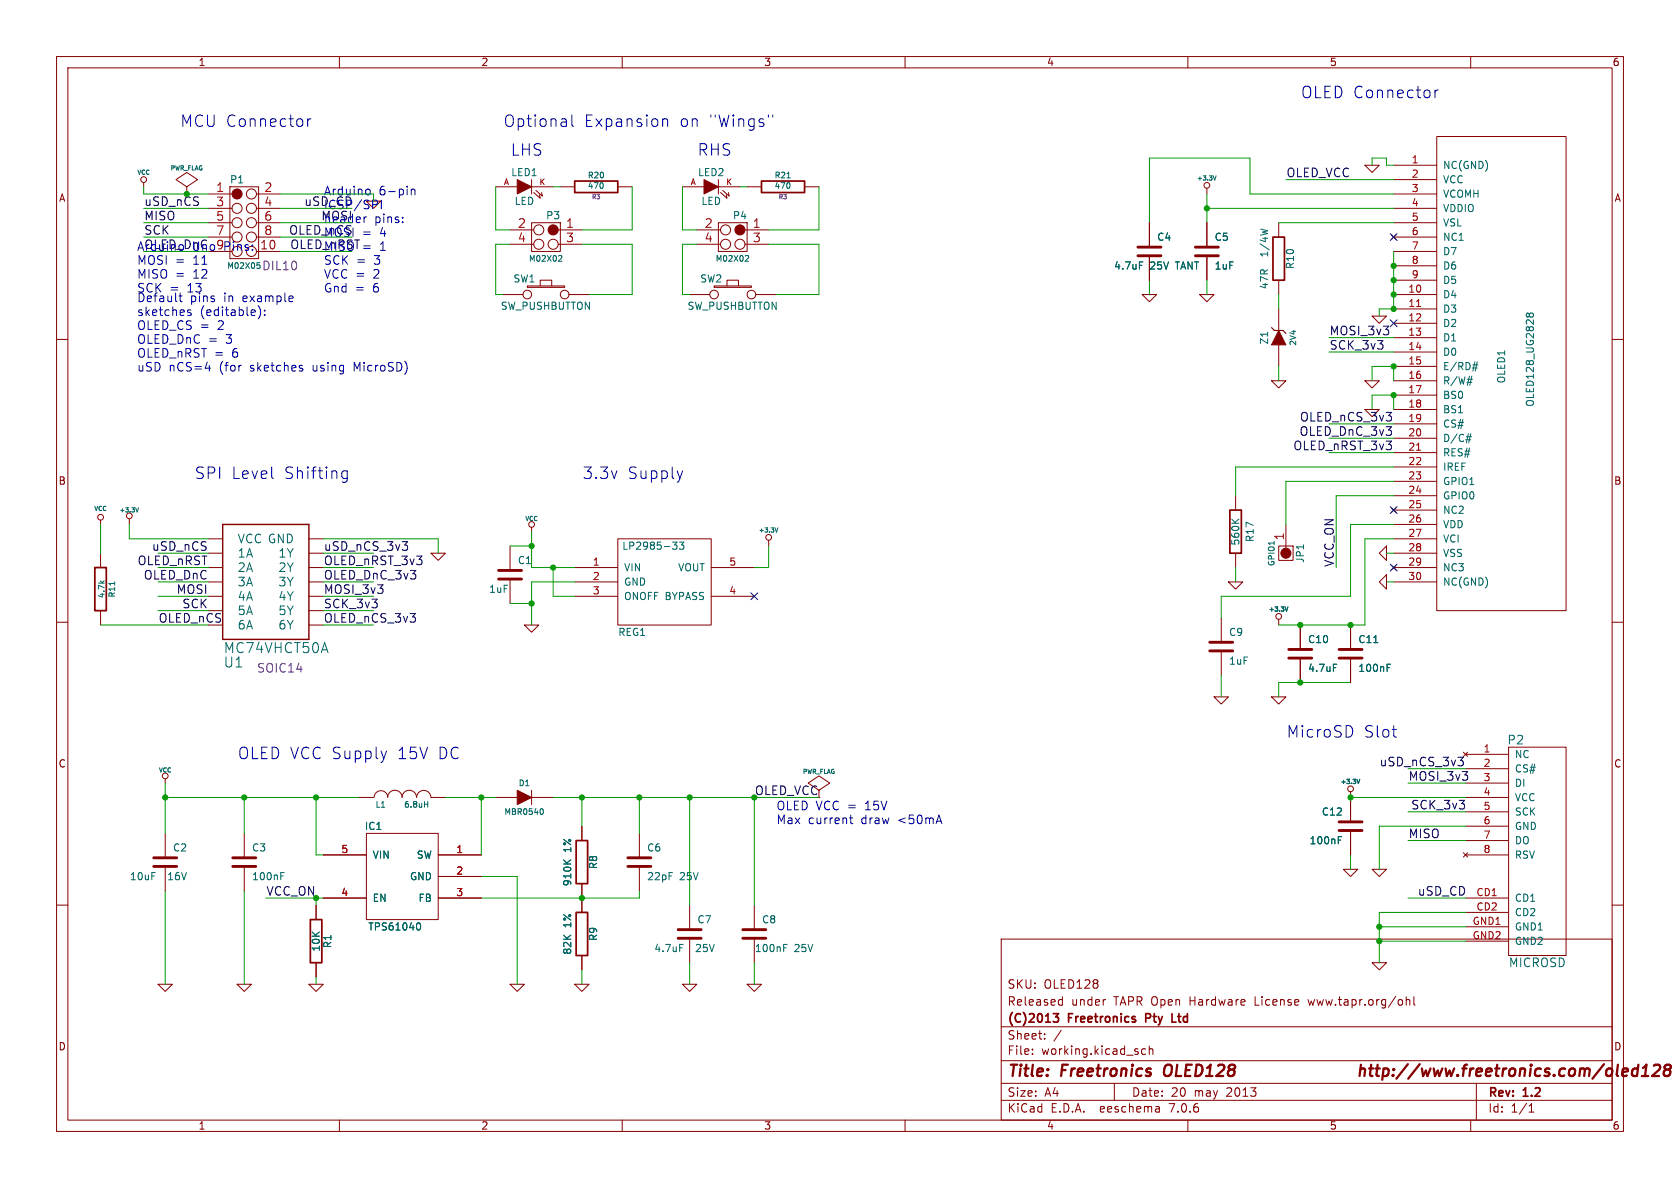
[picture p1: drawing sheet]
<svg xmlns="http://www.w3.org/2000/svg" width="297mm" height="210mm" viewBox="0 0 297 210" stroke-linecap="round" stroke-linejoin="round" font-family="sans-serif">
<g fill="none" stroke="#840000" stroke-width=".18">
<path d="M10 10h277v190h-277zM12 12h273v186h-273zM60 10v2M110 10v2M160 10v2M210 10v2M260 10v2M25.4 32.3v.7M33 33l-1.9-1.2 1.9-1.3 1.9 1.3-1.9 1.2v1.3M36.8 34.3h4.2M36.8 36.8h4.2M36.8 39.4h4.2"/>
<path d="M40.6 33h5.1v12.7h-5.1zM45.3 34.3h4.2M45.3 36.8h4.2M45.3 39.4h4.2M64.8 35.6h2.5l-1.3 1.2zM87.6 33h3.8M94 39.4h5.1v5.1h-5.1zM94 33h3.8M94 31.8v2.5M94.4 34l1.1 1.1-.1-.7M94.7 33.7l1.2 1-.1-.7M99.1 33h2.5"/>
<path d="M109.2 33h2.6M120.6 33h3.9M127 39.4h5.1v5.1h-5.1zM127 31.8v2.5M127 33h3.8M127.4 34l1.1 1.1-.1-.7M127.8 33.7l1.1 1-.1-.7M132.1 33h2.5M142.2 33h2.6M203.2 39.4v4.3M213.4 33.3v1M213.4 39.4v4.3"/>
<path d="M226.1 39.4v2.5M241.3 29.2h2.5l-1.2 1.3zM246.4 34.3h7.6M246.4 36.8h7.6M246.4 39.4h7.6M246.4 29.2h7.6M246.4 31.8h7.6M254 24.1h22.9v83.9h-22.9zM10 60h2M36.8 44.5h4.2M36.8 41.9h4.2M45.3 44.5h4.2"/>
<path d="M45.3 41.9h4.2M88.9 52.1h3.6M90.2 40.6h4.2M90.2 43.2h4.2M93.2 50.5h6.6v.3h-6.6zM95.5 50.5v-1h2v1M98.7 40.6h4.2M98.7 43.2h4.2M100.6 52.1h3.5M121.9 52.1h3.6M123.2 40.6h4.2M123.2 43.2h4.2"/>
<path d="M126.2 50.5h6.6v.3h-6.6zM128.5 50.5v-1h2.1v1M131.7 40.6h4.2M131.7 43.2h4.2M133.6 52.1h3.6M201.9 52.1h2.6l-1.3 1.2zM203.2 45.2v4.3M212.1 52.1h2.5l-1.2 1.2zM213.4 45.2v4.3M226.1 49.5v2.6M226.1 54.6v3.8M242.6 55.9h2.5l-1.3 1.3z"/>
<path d="M246 41.5l.8 .8M246.4 52.1h7.6M246.4 44.5h7.6M246.4 41.9h7.6M246.4 54.6h7.6M246.4 57.2h7.6M246.4 59.7h7.6M246.4 47h7.6M246.4 49.5h7.6M246.8 41.5l-.8 .8M285 60h2M224.8 67.3h2.5l-1.2 1.3z"/>
<path d="M226.1 61v3.8M241.3 67.3h2.5l-1.2 1.3zM246.4 62.2h7.6M246.4 64.8h7.6M246.4 67.3h7.6M246.4 69.9h7.6M246.4 72.4h7.6M246.4 74.9h7.6M246.4 77.5h7.6M17.8 91.9v.8M17.8 97.8v2.5M22.9 91.7v1"/>
<path d="M36.8 97.8h2.6M36.8 95.3h2.6M54.6 97.8h2.5M54.6 95.3h2.5M76.2 97.8h2.5l-1.2 1.3zM90.2 96.5v4.3M94 93.2v.8M109.2 95.3h16.5v15.2h-16.5zM135.9 95.5v1M218.4 87.6v2.6M218.4 97.8v2.5M226.1 96.5h2.5v2.6h-2.5z"/>
<path d="M227.3 92.7v4.2M243.8 97.8l1.3-1.3v2.6zM246 89.8l.8 .8M246 99.9l.8 .8M246.4 97.8h7.6M246.4 95.3h7.6M246.4 80h7.6M246.4 82.6h7.6M246.4 85.1h7.6M246.4 87.6h7.6M246.4 90.2h7.6M246.4 92.7h7.6"/>
<path d="M246.8 89.8l-.8 .8M246.8 99.9l-.8 .8M10 110h2M17.8 108v2.5M36.8 100.3h2.6M36.8 102.9h2.6M36.8 105.4h2.6M54.6 100.3h2.5M54.6 102.9h2.5M54.6 105.4h2.5M54.6 108h2.5M54.6 110.5h2.5"/>
<path d="M90.2 102.4v4.3M92.7 110.5h2.5l-1.2 1.3zM101.6 100.3h7.6M101.6 102.9h7.6M101.6 105.4h7.6M125.7 100.3h7.6M125.7 105.4h7.6M215.9 109.2v4.3M215.9 115.1v4.3M217.2 102.9h2.5l-1.3 1.2zM226.1 109.5v1M229.9 110.5v4.3"/>
<path d="M229.9 116.3v4.4M238.8 110.5v4.3M238.8 116.3v4.4M243.8 102.9l1.3-1.3v2.5zM246.4 100.3h7.6M246.4 102.9h7.6M285 110h2M29.2 137.7v.7M94 139.7v2.5M144.8 139.7l1.9-1.3-1.9-1.2-1.9 1.2 1.9 1.3v1.3M214.6 123.2h2.6l-1.3 1.3zM224.8 123.2h2.5l-1.2 1.3z"/>
<path d="M238.8 140v5.3M258.7 133l.8 .7M259.1 133.4h7.6M259.1 135.9h7.6M259.1 138.4h7.6M259.5 133l-.8 .7M266.7 132.1h10.2v36.8h-10.2zM10 160h2M29.2 147.3v4.3M29.2 153.2v4.3M43.2 147.3v4.3M43.2 153.2v4.3"/>
<path d="M57.1 151.1h7.7M57.1 158.8h7.7M63.5 141h2.5M64.8 147.3h12.7v15.3h-12.7zM66.1 140.9a1.21 1.21 0 0 1 1.2-1.1 1.21 1.21 0 0 1 1.3 1.1 1.27 1.27 0 0 1 1.2-1.2 1.27 1.27 0 0 1 1.3 1.2M71.1 140.9a1.28 1.28 0 0 1 1.3-1.2 1.28 1.28 0 0 1 1.2 1.2M73.7 140.9a1.26 1.26 0 0 1 1.2-1.2 1.26 1.26 0 0 1 1.3 1.2M76.2 141h2.5M77.5 151.1h7.6M77.5 154.9h7.6M77.5 158.8h7.6M87.6 141h3.8"/>
<path d="M94 141h3.8M102.9 146.1v2.5M102.9 156.2v5.1M113 147.3v4.3M113 153.2v4.3M237.5 153.7h2.5l-1.2 1.2zM238.8 146.8v4.3M242.6 153.7h2.5l-1.3 1.2zM258.7 150.7l.8 .8M259.1 151.1h7.6M259.1 158.8h7.6M259.1 141h7.6"/>
<path d="M259.1 143.5h7.6M259.1 146.1h7.6M259.1 148.6h7.6M259.5 150.7l-.8 .8M285 160h2M27.9 174h2.6l-1.3 1.3zM41.9 174h2.5l-1.2 1.3zM54.6 174h2.5l-1.2 1.3zM55.9 160v2.6M55.9 170.2v2.5M90.2 174h2.5l-1.3 1.3zM101.6 174h2.5l-1.2 1.3z"/>
<path d="M102.9 168.9v2.6M120.6 174h2.6l-1.3 1.3zM121.9 160v4.3M121.9 165.9v4.3M132.1 174h2.5l-1.3 1.3zM133.3 160v4.3M133.3 165.9v4.3M177 166h108v32h-108zM187.4 176.7l.4 .1M187.8 176.2v1.5M187.8 177.6l-.4 .1M195.3 176.7h.2"/>
<path d="M242.6 170.2h2.5l-1.3 1.3zM248.6 176.8l.2-.1 .4 .1v.9M248.6 176.2v1.5M250 176.2v1.3l.2 .2M259.1 161.3h7.6M259.1 163.8h7.6M259.1 166.4h7.6M60 198v2M110 198v2M160 198v2M177 194.5h108M177 191.5h108"/>
<path d="M177 187.5h108M177 181.5h108M182.5 186.3v.1M182.5 185.5v.1M184.7 183.6v.1M184.7 182.8v.1M187.6 182.1l-1.3 2M197 191.5v3M202.5 185.5l-.4-.1-.3 .3v.4l.2 .2h.5M203.2 185.5l.2-.1 .3 .1 .1 .9M203.2 184.9v1.5M204.9 195.7l.1 .9"/>
<path d="M205 196.5l-.2 .1M205 196h-.2M210 198v2M260 198v2M261 191.5v6.5M270.3 196.6h.9M270.3 195.5l.4-.4v1.5"/>
<circle cx="25.4" cy="31.8" r=".51"/>
<circle cx="41.9" cy="39.4" r=".89"/>
<circle cx="41.9" cy="36.8" r=".89"/>
<circle cx="44.4" cy="36.8" r=".89"/>
<circle cx="44.4" cy="39.4" r=".89"/>
<circle cx="44.4" cy="34.3" r=".89"/>
<circle cx="213.4" cy="32.8" r=".51"/>
<circle cx="41.9" cy="44.4" r=".89"/>
<circle cx="41.9" cy="41.9" r=".89"/>
<circle cx="44.4" cy="41.9" r=".89"/>
<circle cx="44.4" cy="44.4" r=".89"/>
<circle cx="93.2" cy="52.1" r=".76"/>
<circle cx="95.2" cy="43.2" r=".89"/>
<circle cx="95.2" cy="40.6" r=".89"/>
<circle cx="97.8" cy="43.2" r=".89"/>
<circle cx="99.8" cy="52.1" r=".76"/>
<circle cx="126.2" cy="52.1" r=".76"/>
<circle cx="128.3" cy="40.6" r=".89"/>
<circle cx="128.3" cy="43.2" r=".89"/>
<circle cx="130.8" cy="43.2" r=".89"/>
<circle cx="132.8" cy="52.1" r=".76"/>
<circle cx="17.8" cy="91.4" r=".51"/>
<circle cx="22.9" cy="91.2" r=".51"/>
<circle cx="94" cy="92.7" r=".51"/>
<circle cx="135.9" cy="95" r=".51"/>
<circle cx="226.1" cy="109" r=".51"/>
<circle cx="29.2" cy="137.2" r=".51"/>
<circle cx="238.8" cy="139.4" r=".51"/>
</g>
<g fill="none" stroke="#840000" stroke-width=".4">
<path d="M206 188.5a1.5 1.5 0 0 0 0 1.6M240.5 189.1a.49 .49 0 0 1 .8 .1l-.1 1M240.6 188.2l-.3 2M242 188.9h.8M242.4 188.2l-.2 1.7 .1 .2 .3 .1M243.2 188.9h.7M243.6 188.2l-.3 1.7 .1 .2 .4 .1M244.6 189l.2-.1 .6 .1 .1 .3-.1 .5a.66 .66 0 0 1-.9 .3M244.6 188.9l-.2 2M246.3 190l.1 .1-.1 .1M246.3 190l-.1 .1 .1 .1M246.3 190v.2"/>
<path d="M246.4 189v.2M246.4 189l.1 .1-.1 .1M246.4 189l-.1 .1 .1 .1M248.9 188.1l-2 2.6M251 188.1l-2 2.6M251.4 188.9l.2 1.3 .5-.9"/>
</g>
<path d="M101.6 32h7.6v2h-7.6zM134.6 32h7.6v2h-7.6zM225 41.9h2.1v7.6h-2.1zM217.4 90.2h2.1v7.6h-2.1zM16.8 100.3h2v7.7h-2zM101.9 148.6h2v7.6h-2zM54.9 162.6h2v7.6h-2zM101.9 161.3h2v7.6h-2zM186.2 179.2h.9l-.5 .6 .5 .1v.6l-.3 .2h-.4l-.2-.2M202.6 180h.5M203.1 179.2h-.5v1.5M207.2 179.2v1.5h.7" fill="none" stroke="#840000" stroke-width=".3"/>
<g fill="none" stroke="#840000" stroke-width=".51">
<path d="M201.2 45.2h4M201.2 43.7h4M211.3 45.2h4.1M211.3 43.7h4.1M88.1 102.4h4.1M88.1 100.8h4.1M213.9 115.1h4M213.9 113.5h4M227.8 116.3h4.1M227.8 114.8h4.1M236.7 116.3h4.1M236.7 114.8h4.1"/>
<path d="M27.2 153.2h4M27.2 151.6h4M41.1 153.2h4.1M41.1 151.6h4.1M111 153.2h4.1M111 151.6h4.1M236.7 146.8h4.1M236.7 145.3h4.1M119.9 165.9h4.1M119.9 164.3h4.1M131.3 165.9h4.1M131.3 164.3h4.1"/>
</g>
<g fill="none" stroke="#006464" stroke-width=".18">
<path d="M106.6 32.5v.6M139.1 31.5h.6M139.6 32.5v.6M214.5 31.1l.2 .7 .3-.7M45.5 46.4h.4M45.6 46.8h.2M45.6 47.5h.2M98.9 45.2h.3l.1 .3-.6 .7h.6M131.9 45.2h.3l.1 .3-.6 .7h.6M201.4 46.3h.6M270.4 55.6l-.3-.3-.3 .3v.2l.3 .3 .3-.3M270.4 55.6l.2-.3 .4 .1 .1 .2v.2l-.3 .3-.3-.1-.1-.2"/>
<path d="M270.4 55.6v.2M259.1 77.7h.9M259.2 77.2h.9M259.3 67.6h.9M259.4 67h.9M260 76.7l-.3 1.6M260.2 66.5l-.4 1.6M260.3 65h.9M260.4 64.5h.9M261.2 64l-.4 1.6M24 89.8l.2 .7 .3-.7M118.9 95.8h.8l-.4 .5 .3 .1 .1 .5-.3 .2h-.3"/>
<path d="M120.1 95.8h.8l-.4 .5 .3 .1v.6l-.2 .1-.5-.1M137 93.3l.3 .8 .2-.8M217.7 91.8l.8 .7M219 91.8l-.7 .5M17.7 102.7l.4 .4M18.4 102.7l-.4 .3M20.3 102.9v.5M227.2 107.3l.2 .7 .3-.7M235.7 117.4h.6M242.9 113.6h.7M245.2 118h.4M245.2 117.4h.6"/>
<path d="M239.9 137.8l.2 .7 .3-.7M49.6 154.9h.5M49.6 154.2h.6M75 142.2h.6M75.6 141.7v1M95.7 143a.54 .54 0 0 1 .4 .5 .54 .54 0 0 1-.4 .5M99.6 152l.8 .7M100.9 152l-.7 .6M236.6 148.5h.4M236.6 147.9h.6M73.8 163.2l.1-.1a.68 .68 0 0 1 .5 .7 .68 .68 0 0 1-.5 .6l-.1-.1M120.2 166.9h.6"/>
<path d="M138.5 167.6h.5M138.5 166.9h.6"/>
</g>
<g fill="#840000" stroke="#840000" stroke-width=".18">
<path d="M124.5 31.8l2.5 1.2-2.5 1.3z"/>
<path d="M91.4 31.8l2.6 1.2-2.6 1.3z"/>
<path d="M91.4 139.7l2.6 1.3-2.6 1.2z"/>
<path d="M226.1 58.4l1.2 2.6h-2.5z"/>
<circle cx="130.8" cy="40.6" r=".89"/>
<circle cx="97.8" cy="40.6" r=".89"/>
<circle cx="41.9" cy="34.3" r=".89"/>
<circle cx="227.3" cy="97.8" r=".89"/>
</g>
<path d="M39.4 92.7h15.2v20.3h-15.2z" fill="none" stroke="#840000" stroke-width=".25"/>
<path d="M224.8 57.9l.5 .5h1.5l.5 .5" fill="none" stroke="#840000" stroke-width=".2"/>
<path d="M250.4 54.2h.8M250.4 79.6h.8" fill="none" stroke="#a90000" stroke-width=".18"/>
<path d="M71.1 95.8h1l-.6 .5M71.8 96.3l.3 .3v.4l-.3 .3M257.7 133.9h1l-.5 .5M258.4 134.4l.3 .3v.4l-.3 .3" fill="none" stroke="#0f0f0f" stroke-width=".18"/>
<g fill="none" stroke="#0000c2" stroke-width=".18">
<path d="M253.7 15.9v1.4M254.3 15.9a.52 .52 0 0 0-.6 .4M54.4 21v1.4M55 21a.52 .52 0 0 0-.6 .4M64.8 38.3l-.4 .2M64.9 33.4l.4 .1 .2 .2-.1 .6-.5 .2M66.8 35.7l-.2 .4M67.4 35.4v1.5M71.2 39.2v.2M71.2 38.4v.2M72.7 33.6l.2-.2 .4 .1 .1 1M72.7 33.4v1.1"/>
<path d="M101.1 20.3v1.8l.3 .3M117.2 21.2a.5 .5 0 0 1 .8 .1v1.1M136.6 20.3v.4M31.6 52.3h.6M31.9 51.8v1.3l.3 .2M33.2 55.1l.6 .4-.2 .3-.4-.1M33.7 54.8h-.3l-.2 .2M46 54.7v1l-.4 .7M46.8 55.6v.2M46.8 54.8v.2M51.6 52.3l.2 .4-.7 .1M51.7 53.3h-.1"/>
<path d="M36.3 65.1h.9M53.3 65.1l.2 .2-.2 .3M53.3 64.6l.2 .1M60.4 84.2l.4 .4 .6-.1M61.4 83.2v1.7a.55 .55 0 0 1-.9 .3M61.4 83.3l-.6-.1-.4 .4M120.7 83.2l-.5 1.4M68.3 132.8l-.5 1.3M238.9 128.6a1.41 1.41 0 0 1 0 1.4M246.1 128.9h.8M246.7 130.3h.2M150.2 144.6h.6"/>
<path d="M150.4 144.1v1.3l.4 .2M166 144.1l.5 1.5"/>
</g>
<g fill="none" stroke="#009600" stroke-width=".18">
<path d="M25.4 33v1.3h11.4M25.4 39.4h11.4M25.4 36.8h11.4M49.5 34.3h16.5v1.3M49.5 39.4h12.7M49.5 36.8h12.7M87.6 33v7.6h2.6M97.8 33h1.3M111.8 33v7.6h-8.9M120.6 33v7.6h2.6M130.8 33h1.3M144.8 33v7.6h-8.9"/>
<path d="M213.4 36.8h33M213.4 34.3v5.1M226.1 39.4h20.3M227.3 31.8h19.1M242.6 29.2v-1.3h2.5v1.3h1.3M246.4 34.3h-25.4v-6.4h-17.8v11.5M25.4 41.9h11.4M25.4 44.5h11.4M49.5 41.9h12.7M49.5 44.5h12.7M90.2 43.2h-2.6v8.9h1.3M102.9 43.2h8.9v8.9h-7.7"/>
<path d="M123.2 43.2h-2.6v8.9h1.3M135.9 43.2h8.9v8.9h-7.6M203.2 49.5v2.6M213.4 49.5v2.6M226.1 52.1v2.5M234.9 59.7h11.5M246.4 44.5v10.1h-2.6v1.3M226.1 64.8v2.5M234.9 62.2h11.5M234.9 77.5h11.5M234.9 74.9h11.5M242.6 67.3v-2.5h3.8v2.5"/>
<path d="M242.6 72.4v-2.5h3.8v2.5M17.8 92.7v5.1M22.9 92.7v2.6h13.9M27.9 97.8h8.9M57.1 97.8h8.9M57.1 95.3h20.4v2.5M90.2 96.5h3.8M94 94v6.3h7.6M135.9 96.5v3.8h-2.6M234.9 80h11.5M245.1 97.8h1.3M246.4 95.3h-5.1v15.2h-15.2"/>
<path d="M246.4 92.7h-7.6v12.7h-22.9v3.8M246.4 82.6h-28v5M246.4 85.1h-19.1v7.6M246.4 87.6h-10.2v12.7M17.8 110.5h19M27.9 102.9h8.9M27.9 105.4h8.9M27.9 108h8.9M27.9 100.3h8.9M57.1 102.9h8.9M57.1 105.4h8.9M57.1 108h8.9"/>
<path d="M57.1 110.5h8.9M57.1 100.3h8.9M90.2 106.7h3.8M97.8 100.3v5.1h3.8M101.6 102.9h-7.6v7.6M215.9 119.4v3.8M218.4 100.3v2.6M245.1 102.9h1.3M29.2 138.4v8.9M238.8 120.7h-12.7v2.5M248.9 135.9h10.2M248.9 138.4h10.2"/>
<path d="M29.2 157.5v16.5M29.2 141h34.3M43.2 141v6.3M43.2 157.5v16.5M47 158.8h10.1M55.9 141v10.1h1.2M55.9 158.8v1.2M78.7 141h8.9M85.1 154.9h6.3v19.1M85.1 141v10.1M97.8 141h47M102.9 141v5.1"/>
<path d="M113 157.5v1.3h-27.9M113 141v6.3M121.9 141v19M133.3 141v19M238.8 141h20.3M238.8 151.1v2.6M248.9 158.8h10.2M248.9 143.5h10.2M248.9 148.6h10.2M259.1 146.1h-15.3v7.6M55.9 172.7v1.3M102.9 171.5v2.5"/>
<path d="M121.9 170.2v3.8M133.3 170.2v3.8M243.8 163.8h15.3M243.8 166.4h15.3M259.1 161.3h-15.3v8.9"/>
</g>
<path d="M245.8 41.3l1.2 1.2M245.8 56.5l1.2 1.3M247 41.3l-1.2 1.2M247 56.5l-1.2 1.3M245.8 99.7l1.2 1.2M245.8 89.6l1.2 1.2M247 99.7l-1.2 1.2M247 89.6l-1.2 1.2M132.7 104.8l1.3 1.2M134 104.8l-1.3 1.2" fill="none" stroke="#000084" stroke-width=".18"/>
<g fill="#009600" stroke="#009600" stroke-width=".18">
<circle cx="94" cy="96.5" r=".46"/>
<circle cx="97.8" cy="100.3" r=".46"/>
<circle cx="121.9" cy="141" r=".46"/>
<circle cx="113" cy="141" r=".46"/>
<circle cx="102.9" cy="158.8" r=".46"/>
<circle cx="102.9" cy="141" r=".46"/>
<circle cx="55.9" cy="141" r=".46"/>
<circle cx="94" cy="106.7" r=".46"/>
<circle cx="43.2" cy="141" r=".46"/>
<circle cx="85.1" cy="141" r=".46"/>
<circle cx="29.2" cy="141" r=".46"/>
<circle cx="33" cy="34.3" r=".46"/>
<circle cx="246.4" cy="64.8" r=".46"/>
<circle cx="246.4" cy="69.9" r=".46"/>
<circle cx="246.4" cy="49.5" r=".46"/>
<circle cx="246.4" cy="54.6" r=".46"/>
<circle cx="246.4" cy="52.1" r=".46"/>
<circle cx="238.8" cy="141" r=".46"/>
<circle cx="229.9" cy="120.7" r=".46"/>
<circle cx="229.9" cy="110.5" r=".46"/>
<circle cx="238.8" cy="110.5" r=".46"/>
<circle cx="246.4" cy="47" r=".46"/>
<circle cx="213.4" cy="36.8" r=".46"/>
<circle cx="243.8" cy="163.8" r=".46"/>
<circle cx="243.8" cy="166.4" r=".46"/>
</g>
<g font-size="2.8" fill="#0000c2">
<text x="229.9" y="17.5">OLED Connector</text>
<text x="31.7" y="22.6">MCU Connector</text>
<text x="88.9" y="22.6">Optional</text>
<text x="103.2" y="22.6">Expansion</text>
<text x="120.1" y="22.6">on</text>
<text x="125.3" y="22.6">&quot;Wings&quot;</text>
<text x="90.2" y="27.7">LHS</text>
<text x="123.2" y="27.7">RHS</text>
<text x="34.3" y="84.8">SPI Level</text>
<text x="50.2" y="84.8">Shifting</text>
<text x="102.9" y="84.8">3.3v</text>
<text x="110.9" y="84.8">Supply</text>
<text x="227.3" y="130.6">MicroSD</text>
<text x="241" y="130.6">Slot</text>
<text x="41.9" y="134.4">OLED VCC Supply</text>
<text x="70.2" y="134.4">15V</text>
<text x="77.4" y="134.4">DC</text>
</g>
<g font-size="2.8" fill="#840000">
<text x="178" y="190.9">Title:</text>
<text x="187.7" y="190.9">Freetronics</text>
<text x="206.6" y="190.9">OLED128</text>
<text x="252.4" y="190.9">http://www.freetronics.com/oled128</text>
</g>
<g font-size="2.5" fill="#006464">
<text x="39.5" y="118.2">U1</text>
<text x="39.5" y="115.7">MC74VHCT50A</text>
</g>
<g font-size="2.1" fill="#a90000">
<text x="38.1" y="34">1</text>
<text x="46.6" y="34">2</text>
<text x="38.1" y="36.6">3</text>
<text x="38.1" y="39.1">5</text>
<text x="38.1" y="41.7">7</text>
<text x="46.6" y="36.6">4</text>
<text x="46.6" y="39.1">6</text>
<text x="46.6" y="41.7">8</text>
<text x="91.5" y="40.4">2</text>
<text x="100" y="40.4">1</text>
<text x="124.5" y="40.4">2</text>
<text x="133" y="40.4">1</text>
<text x="45.9" y="44.2">10</text>
<text x="91.5" y="42.9">4</text>
<text x="100" y="42.9">3</text>
<text x="124.5" y="42.9">4</text>
<text x="133" y="42.9">3</text>
<text x="227.1" y="95.6" transform="rotate(-90 227.1 95.6)">1</text>
</g>
<g font-size="2.1" fill="#0000c2">
<text x="57.1" y="34.6">Arduino</text>
<text x="67" y="34.6">6-pin</text>
<text x="56.7" y="39.1">MOSI</text>
<text x="57.1" y="37.1">ICSP/SPI</text>
<text x="57.1" y="39.6">header</text>
<text x="66.2" y="39.6">pins:</text>
<text x="24.1" y="44.5">Arduino</text>
<text x="24.1" y="46.9">MOSI =</text>
<text x="25.4" y="44.1">OLED_DnC</text>
<text x="33.9" y="44.5">Uno9Pins:</text>
<text x="34.2" y="46.9">11</text>
<text x="51.2" y="44.1">OLED_nRST =</text>
<text x="57.1" y="42">MOSI =</text>
<text x="57.1" y="44.5">MISO</text>
<text x="57.1" y="46.9">SCK =</text>
<text x="66.2" y="46.9">3</text>
<text x="67.2" y="42">4</text>
<text x="67.2" y="44.5">1</text>
<text x="24.1" y="49.4">MISO =</text>
<text x="24.1" y="51.8">SCK =</text>
<text x="24.1" y="53.5">Default</text>
<text x="33.1" y="51.8">13</text>
<text x="33.6" y="53.5">pins</text>
<text x="34.2" y="49.4">12</text>
<text x="39.6" y="53.5">in</text>
<text x="43" y="53.5">example</text>
<text x="57.1" y="49.4">VCC =</text>
<text x="57.1" y="51.8">Gnd</text>
<text x="62.7" y="51.8">=</text>
<text x="65.9" y="51.8">6</text>
<text x="66" y="49.4">2</text>
<text x="24.1" y="56">sketches</text>
<text x="24.1" y="58.4">OLED_CS =</text>
<text x="35.3" y="56">(editable):</text>
<text x="38.5" y="58.4">2</text>
<text x="24.1" y="60.9">OLED_DnC =</text>
<text x="24.1" y="63.3">OLED_nRST =</text>
<text x="24.1" y="65.8">uSD</text>
<text x="29.8" y="65.8">nCS=4</text>
<text x="38.8" y="65.8">(for</text>
<text x="40" y="60.9">3</text>
<text x="41.1" y="63.3">6</text>
<text x="44.3" y="65.8">sketches</text>
<text x="55.5" y="65.8">using</text>
<text x="62.9" y="65.8">MicroSD)</text>
<text x="137.2" y="143.3">OLED VCC =</text>
<text x="153.1" y="143.3">15V</text>
<text x="137.2" y="145.8">Max</text>
<text x="142.8" y="145.8">current</text>
<text x="152.3" y="145.8">draw</text>
<text x="158.9" y="145.8">&lt;50mA</text>
</g>
<g font-size="2.1" fill="#0f0f0f">
<text x="227.3" y="31.4">OLED_VCC</text>
<text x="25.4" y="41.6">SCK</text>
<text x="25.4" y="36.5">uSD_nCS</text>
<text x="25.4" y="39.1">MISO</text>
<text x="51" y="41.6">OLED_nCS</text>
<text x="53.7" y="36.5">uSD_CD</text>
<text x="234.9" y="59.4">MOSI_3v3</text>
<text x="234.9" y="61.9">SCK_3v3</text>
<text x="229.7" y="77.2">OLED_DnC_3v3</text>
<text x="229.8" y="74.6">OLED_nCS_3v3</text>
<text x="228.6" y="79.7">OLED_nRST_3v3</text>
<text x="24.3" y="100">OLED_nRST</text>
<text x="26.8" y="97.5">uSD_nCS</text>
<text x="57.1" y="100">OLED_nRST_3v3</text>
<text x="57.1" y="97.5">uSD_nCS_3v3</text>
<text x="235.9" y="100.3" transform="rotate(-90 235.9 100.3)">VCC_ON</text>
<text x="25.4" y="102.6">OLED_DnC</text>
<text x="31.2" y="105.1">MOSI</text>
<text x="32.2" y="107.6">SCK</text>
<text x="57.1" y="102.6">OLED_DnC_3v3</text>
<text x="57.1" y="107.6">SCK_3v3</text>
<text x="57.1" y="105.1">MOSI_3v3</text>
<text x="27.9" y="110.2">OLED_nCS</text>
<text x="57.1" y="110.2">OLED_nCS_3v3</text>
<text x="243.8" y="135.6">uSD_nCS_3v3</text>
<text x="248.9" y="138.1">MOSI_3v3</text>
<text x="249.4" y="143.2">SCK_3v3</text>
<text x="248.9" y="148.3">MISO</text>
<text x="250.5" y="158.4">uSD_CD</text>
</g>
<g font-size="2.1" fill="#840084">
<text x="46.3" y="48">DIL10</text>
<text x="45.4" y="119.1">SOIC14</text>
</g>
<g font-size="2.1" fill="#006464">
<text x="41.9" y="98.8">1A</text>
<text x="41.9" y="96.2">VCC GND</text>
<text x="41.9" y="101.3">2A</text>
<text x="49.2" y="98.8">1Y</text>
<text x="49.2" y="101.3">2Y</text>
<text x="41.9" y="103.9">3A</text>
<text x="41.9" y="106.4">4A</text>
<text x="49.2" y="103.9">3Y</text>
<text x="49.2" y="106.4">4Y</text>
<text x="41.9" y="108.9">5A</text>
<text x="41.9" y="111.5">6A</text>
<text x="49.2" y="108.9">5Y</text>
<text x="49.2" y="111.5">6Y</text>
<text x="266.4" y="131.8">P2</text>
<text x="266.7" y="171.2">MICROSD</text>
</g>
<g font-size="2.1" fill="#009600">
<text x="133.3" y="140.7">OLED_VCC</text>
<text x="47" y="158.4">VCC_ON</text>
</g>
<g font-size="2.1" fill="#840000">
<text x="178" y="178">Released</text>
<text x="178" y="175">SKU:</text>
<text x="184.5" y="175">OLED128</text>
<text x="189.4" y="178">under</text>
<text x="197" y="178">TAPR Open</text>
<text x="210.6" y="178">Hardware</text>
<text x="222.2" y="178">License</text>
<text x="231.9" y="178">www.tapr.org/ohl</text>
<text x="178" y="184">Sheet:</text>
<text x="178" y="181.2">(C)2013</text>
<text x="189" y="181.2">Freetronics</text>
<text x="203.2" y="181.2">Pty</text>
<text x="208.4" y="181.2">Ltd</text>
<text x="178" y="186.7">File:</text>
<text x="184.1" y="186.7">working.kicad_sch</text>
<text x="178" y="196.9">KiCad</text>
<text x="178" y="194.1">Size:</text>
<text x="184.7" y="194.1">A4</text>
<text x="185.7" y="196.9">E.D.A.</text>
<text x="194.6" y="196.9">eeschema</text>
<text x="200" y="194.1">Date:</text>
<text x="207" y="196.9">7.0.6</text>
<text x="207" y="194.1">20</text>
<text x="211.2" y="194.1">may</text>
<text x="217" y="194.1">2013</text>
<text x="263" y="194.3">Rev:</text>
<text x="263" y="196.9">Id:</text>
<text x="267.1" y="196.9">1/1</text>
<text x="269.4" y="194.3">1.2</text>
</g>
<g font-size="1.8" fill="#840000">
<text x="35" y="11.9">1</text>
<text x="85" y="11.9">2</text>
<text x="135" y="11.9">3</text>
<text x="185" y="11.9">4</text>
<text x="235" y="11.9">5</text>
<text x="285" y="11.9">6</text>
<text x="10.3" y="35.9">A</text>
<text x="285.3" y="35.9">A</text>
<text x="10.3" y="85.9">B</text>
<text x="285.3" y="85.9">B</text>
<text x="10.3" y="135.9">C</text>
<text x="285.3" y="135.9">C</text>
<text x="10.3" y="185.9">D</text>
<text x="285.3" y="185.9">D</text>
<text x="35" y="199.9">1</text>
<text x="85" y="199.9">2</text>
<text x="135" y="199.9">3</text>
<text x="185" y="199.9">4</text>
<text x="235" y="199.9">5</text>
<text x="285" y="199.9">6</text>
</g>
<g font-size="1.8" fill="#a90000">
<text x="249.5" y="29">1</text>
<text x="249.5" y="31.5">2</text>
<text x="249.5" y="34">3</text>
<text x="249.5" y="36.6">4</text>
<text x="249.5" y="39.1">5</text>
<text x="249.5" y="41.7">6</text>
<text x="249.5" y="44.2">7</text>
<text x="249.5" y="46.7">8</text>
<text x="248.9" y="51.8">10</text>
<text x="249.5" y="49.3">9</text>
<text x="248.9" y="54.4">11</text>
<text x="248.9" y="56.9">12</text>
<text x="248.9" y="59.4">13</text>
<text x="248.9" y="62">14</text>
<text x="248.9" y="64.5">15</text>
<text x="248.9" y="67.1">16</text>
<text x="248.9" y="69.6">17</text>
<text x="248.9" y="72.1">18</text>
<text x="248.9" y="74.7">19</text>
<text x="248.9" y="77.2">20</text>
<text x="248.9" y="79.8">21</text>
<text x="248.9" y="82.3">22</text>
<text x="248.9" y="84.8">23</text>
<text x="248.9" y="87.4">24</text>
<text x="248.9" y="89.9">25</text>
<text x="248.9" y="92.5">26</text>
<text x="248.9" y="95">27</text>
<text x="104.7" y="100.1">1</text>
<text x="128.8" y="100.1">5</text>
<text x="248.9" y="97.5">28</text>
<text x="248.9" y="100.1">29</text>
<text x="104.7" y="102.6">2</text>
<text x="104.7" y="105.2">3</text>
<text x="128.8" y="105.2">4</text>
<text x="248.9" y="102.6">30</text>
<text x="262.2" y="133.1">1</text>
<text x="262.2" y="135.6">2</text>
<text x="262.2" y="138.2">3</text>
<text x="262.2" y="140.7">4</text>
<text x="262.2" y="143.3">5</text>
<text x="262.2" y="145.8">6</text>
<text x="262.2" y="148.3">7</text>
<text x="60.3" y="150.9">5</text>
<text x="80.6" y="150.9">1</text>
<text x="80.6" y="154.7">2</text>
<text x="262.2" y="150.9">8</text>
<text x="60.3" y="158.5">4</text>
<text x="80.6" y="158.5">3</text>
<text x="260.9" y="158.5">CD1</text>
<text x="260.9" y="161">CD2</text>
<text x="260.2" y="163.6">GND1</text>
<text x="260.2" y="166.1">GND2</text>
</g>
<g font-size="1.8" fill="#006464">
<text x="40.6" y="32.6">P1</text>
<text x="90.3" y="31.3">LED1</text>
<text x="123.3" y="31.3">LED2</text>
<text x="255" y="30.1">NC(GND)</text>
<text x="255" y="32.6">VCC</text>
<text x="255" y="35.2">VCOMH</text>
<text x="90.9" y="36.4">LED</text>
<text x="96.4" y="39">P3</text>
<text x="123.9" y="36.4">LED</text>
<text x="129.5" y="39">P4</text>
<text x="255" y="37.7">VDDIO</text>
<text x="255" y="40.2">VSL</text>
<text x="196.9" y="47.9">4.7uF</text>
<text x="203.3" y="47.9">25V</text>
<text x="204.5" y="42.8">C4</text>
<text x="208" y="47.9">TANT</text>
<text x="214.6" y="42.8">C5</text>
<text x="214.6" y="47.9">1uF</text>
<text x="224.4" y="45.2" transform="rotate(-90 224.4 45.2)">1/4W</text>
<text x="229" y="47.7" transform="rotate(-90 229 47.7)">R10</text>
<text x="255" y="42.8">NC1</text>
<text x="255" y="45.3">D7</text>
<text x="255" y="47.9">D6</text>
<text x="90.7" y="50.1">SW1</text>
<text x="123.7" y="50.1">SW2</text>
<text x="224.4" y="51.2" transform="rotate(-90 224.4 51.2)">47R</text>
<text x="255" y="52.9">D4</text>
<text x="255" y="50.4">D5</text>
<text x="88.4" y="55">SW_PUSHBUTTON</text>
<text x="121.5" y="55">SW_PUSHBUTTON</text>
<text x="255" y="55.5">D3</text>
<text x="255" y="58">D2</text>
<text x="224.4" y="61" transform="rotate(-90 224.4 61)">Z1</text>
<text x="255" y="60.6">D1</text>
<text x="255" y="63.1">D0</text>
<text x="255" y="65.6">E/RD#</text>
<text x="255" y="68.2">R/W#</text>
<text x="255" y="70.7">BS0</text>
<text x="266.3" y="67.9" transform="rotate(-90 266.3 67.9)">OLED1</text>
<text x="255" y="73.3">BS1</text>
<text x="255" y="75.8">CS#</text>
<text x="271.4" y="72" transform="rotate(-90 271.4 72)">OLED128_UG2828</text>
<text x="255" y="78.3">D/C#</text>
<text x="255" y="80.9">RES#</text>
<text x="255" y="83.4">IREF</text>
<text x="255" y="86">GPIO1</text>
<text x="255" y="88.5">GPIO0</text>
<text x="221.8" y="95.9" transform="rotate(-90 221.8 95.9)">R17</text>
<text x="255" y="91">NC2</text>
<text x="255" y="93.6">VDD</text>
<text x="91.4" y="99.9">C1</text>
<text x="109.9" y="97.4">LP2985-33</text>
<text x="110.2" y="101.2">VIN</text>
<text x="119.8" y="101.2">VOUT</text>
<text x="219.3" y="96.5" transform="rotate(-90 219.3 96.5)">560K</text>
<text x="230.7" y="99.6" transform="rotate(-90 230.7 99.6)">JP1</text>
<text x="255" y="96.1">VCI</text>
<text x="255" y="98.7">VSS</text>
<text x="255" y="101.2">NC3</text>
<text x="86.4" y="105">1uF</text>
<text x="110.2" y="103.7">GND</text>
<text x="110.2" y="106.3">ONOFF BYPASS</text>
<text x="255" y="103.7">NC(GND)</text>
<text x="109.2" y="112.6">REG1</text>
<text x="217.2" y="112.6">C9</text>
<text x="231.1" y="113.9">C10</text>
<text x="240" y="113.9">C11</text>
<text x="217.2" y="117.7">1uF</text>
<text x="231.1" y="119">4.7uF</text>
<text x="240" y="119">100nF</text>
<text x="267.7" y="134.2">NC</text>
<text x="267.7" y="136.8">CS#</text>
<text x="267.7" y="139.3">DI</text>
<text x="267.7" y="141.8">VCC</text>
<text x="64.4" y="146.9">IC1</text>
<text x="231.4" y="149.5">100nF</text>
<text x="233.6" y="144.4">C12</text>
<text x="267.7" y="144.4">SCK</text>
<text x="267.7" y="146.9">GND</text>
<text x="267.7" y="149.5">DO</text>
<text x="22.9" y="155.8">10uF</text>
<text x="29.9" y="155.8">16V</text>
<text x="30.5" y="150.7">C2</text>
<text x="44.5" y="150.7">C3</text>
<text x="44.5" y="155.8">100nF</text>
<text x="65.8" y="152">VIN</text>
<text x="72.4" y="155.8">GND</text>
<text x="73.6" y="152">SW</text>
<text x="101.2" y="150.7" transform="rotate(-90 101.2 150.7)">1%</text>
<text x="105.8" y="153.7" transform="rotate(-90 105.8 153.7)">R8</text>
<text x="114.3" y="150.7">C6</text>
<text x="114.3" y="155.8">22pF</text>
<text x="120.1" y="155.8">25V</text>
<text x="267.7" y="152">RSV</text>
<text x="65.8" y="159.6">EN</text>
<text x="73.9" y="159.6">FB</text>
<text x="101.2" y="156.8" transform="rotate(-90 101.2 156.8)">910K</text>
<text x="267.7" y="159.6">CD1</text>
<text x="58.8" y="167.7" transform="rotate(-90 58.8 167.7)">R1</text>
<text x="65" y="164.7">TPS61040</text>
<text x="101.2" y="164" transform="rotate(-90 101.2 164)">1%</text>
<text x="105.8" y="166.4" transform="rotate(-90 105.8 166.4)">R9</text>
<text x="123.2" y="163.4">C7</text>
<text x="134.6" y="163.4">C8</text>
<text x="267.7" y="162.2">CD2</text>
<text x="267.7" y="164.7">GND1</text>
<text x="267.7" y="167.2">GND2</text>
<text x="56.7" y="168.3" transform="rotate(-90 56.7 168.3)">10K</text>
<text x="101.2" y="168.9" transform="rotate(-90 101.2 168.9)">82K</text>
<text x="115.6" y="168.5">4.7uF</text>
<text x="123.2" y="168.5">25V</text>
<text x="133.4" y="168.5">100nF</text>
<text x="140.4" y="168.5">25V</text>
</g>
<g font-size="1.4" fill="#a90000">
<text x="89" y="32.8">A</text>
<text x="95.2" y="32.8">K</text>
<text x="122" y="32.8">A</text>
<text x="128.3" y="32.8">K</text>
</g>
<g font-size="1.4" fill="#006464">
<text x="103.8" y="33.6">470</text>
<text x="103.8" y="31.7">R20</text>
<text x="136.8" y="33.6">470</text>
<text x="136.8" y="31.7">R21</text>
<text x="40.1" y="47.7">M02X05</text>
<text x="93.4" y="46.5">M02X02</text>
<text x="126.4" y="46.5">M02X02</text>
<text x="229.3" y="61.2" transform="rotate(-90 229.3 61.2)">2V4</text>
<text x="225.5" y="100.2" transform="rotate(-90 225.5 100.2)">GPIO1</text>
<text x="18.7" y="105.9" transform="rotate(-90 18.7 105.9)">4.7k</text>
<text x="20.5" y="105.7" transform="rotate(-90 20.5 105.7)">R11</text>
<text x="66.3" y="143">L1</text>
<text x="71.3" y="143">6.8uH</text>
<text x="91.6" y="139.2">D1</text>
<text x="89.1" y="144.2">MBR0540</text>
</g>
<g font-size="1.1" fill="#006464">
<text x="24.2" y="31.1">VCC</text>
<text x="30" y="30.3">PWR_FLAG</text>
<text x="211.5" y="32.1">+3.3V</text>
<text x="16.5" y="90.5">VCC</text>
<text x="21" y="90.8">+3.3V</text>
<text x="92.7" y="92.3">VCC</text>
<text x="134" y="94.3">+3.3V</text>
<text x="224.2" y="108.3">+3.3V</text>
<text x="28" y="136.8">VCC</text>
<text x="141.8" y="137">PWR_FLAG</text>
<text x="236.9" y="138.8">+3.3V</text>
</g>
<g font-size="1.1" fill="#840084">
<text x="104.5" y="35.4">R3</text>
<text x="137.5" y="35.4">R3</text>
</g>
</svg>
